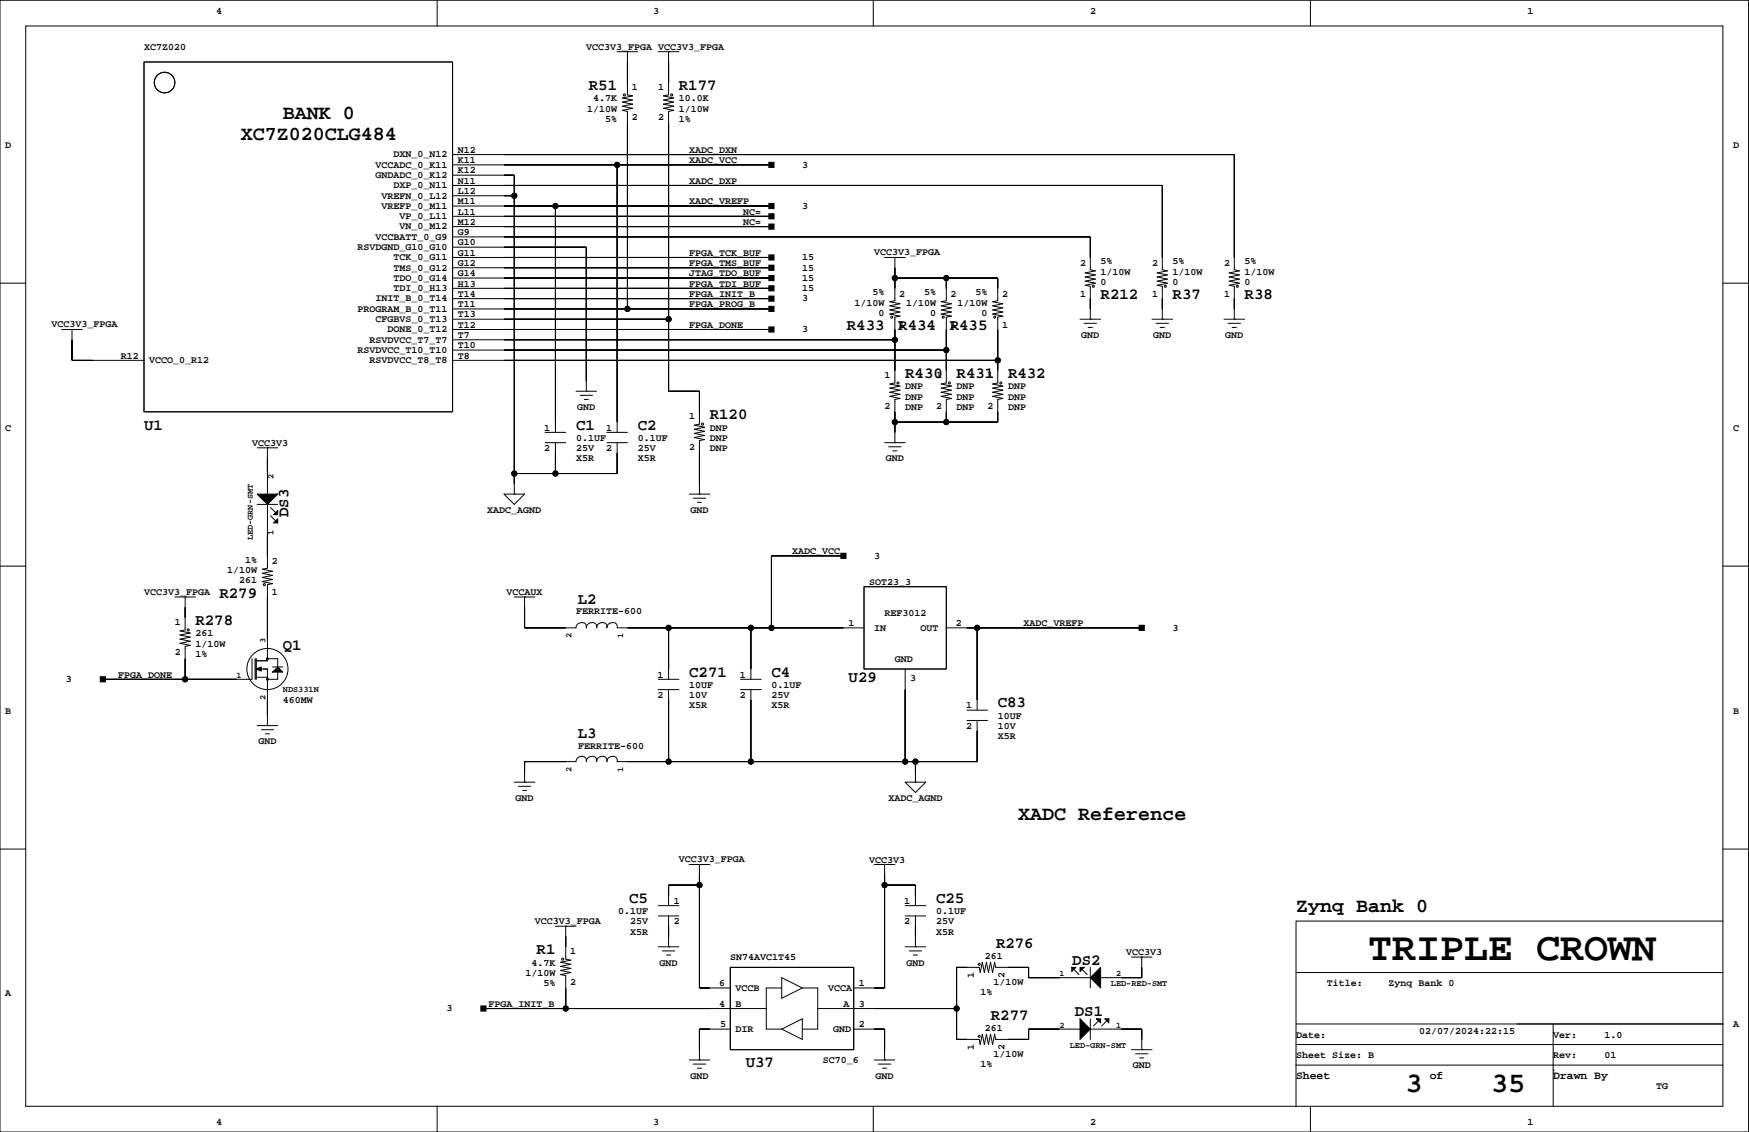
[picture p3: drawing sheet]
<svg xmlns="http://www.w3.org/2000/svg" width="432mm" height="279mm" viewBox="0 0 432 279" stroke-linecap="round" stroke-linejoin="round" font-family="sans-serif">
<g fill="none" stroke="#000" stroke-width=".25">
<path d="M0 .1h431.7v279.3h-431.7zM6.3 6.4h419.1v266.7h-419.1zM35.6 15.3h76.1v86.3h-76.1zM107.9 .1v6.3M152.4 12.8h5M154.9 12.8h.1M154.9 12.8v10.6l1.3 .3-2.6 .5 2.6 .5-2.6 .5 2.6 .5-2.6 .5 2.6 .5-2.6 .5 1.3 .3v48.7M162.5 12.8h5.1M165.1 12.8h.1M165.1 12.8v10.6l-1.3 .3 2.5 .5-2.5 .5 2.5 .5-2.5 .5 2.5 .5-2.5 .5 2.5 .5-1.2 .3v69.1h7.6v8.1l-1.3 .2 2.6 .5-2.6 .6 2.6 .5-2.6 .5 2.6 .5-2.6 .5 2.6 .5-1.3 .3v13.2M215.6 .1v6.3M323.5 .1v6.3"/>
<path d="M111.7 38.2h193v28.4l1.3 .3-2.5 .5 2.5 .5-2.5 .5 2.5 .5-2.5 .5 2.5 .5-2.5 .5 1.2 .3v8.1M111.7 45.8h175.3v20.8l1.2 .3-2.5 .5 2.5 .5-2.5 .5 2.5 .5-2.5 .5 2.5 .5-2.5 .5 1.3 .3v8.1M111.7 58.5h157.5v8.1l1.2 .3-2.5 .5 2.5 .5-2.5 .5 2.5 .5-2.5 .5 2.5 .5-2.5 .5 1.3 .3v8.1M111.7 43.2h15.3v78.8M111.7 55.9h78.8M111.7 53.4h78.8M111.7 50.9h78.8M111.7 48.3h15.3M111.7 40.7h78.8M137.1 50.9v55.8M152.4 40.7v66M0 69.9h6.3"/>
<path d="M111.7 61h33v35.6M111.7 78.8h53.4M111.7 76.2h78.8M111.7 73.7h78.8M111.7 71.2h78.8M111.7 68.6h78.8M111.7 66.1h78.8M111.7 63.5h78.8M218.4 63.5h5.1M220.9 63.5h.1M220.9 63.5v10.7l-1.2 .3 2.5 .5-2.5 .5 2.5 .5-2.5 .5 2.5 .5-2.5 .5 2.5 .5-1.3 .3v16.2l-1.2 .3 2.5 .5-2.5 .5 2.5 .5-2.5 .5 2.5 .5-2.5 .5 2.5 .5-1.3 .3v10.7M220.9 68.6h25.4v5.6l-1.2 .3 2.5 .5-2.5 .5 2.5 .5-2.5 .5 2.5 .5-2.5 .5 2.5 .5-1.3 .3v16.2l-1.2 .3 2.5 .5-2.5 .5 2.5 .5-2.5 .5 2.5 .5-2.5 .5 2.5 .5-1.3 .3v5.6h-25.4"/>
<path d="M233.6 68.6v5.6l-1.2 .3 2.5 .5-2.5 .5 2.5 .5-2.5 .5 2.5 .5-2.5 .5 2.5 .5-1.3 .3v16.2l-1.2 .3 2.5 .5-2.5 .5 2.5 .5-2.5 .5 2.5 .5-2.5 .5 2.5 .5-1.3 .3v5.6M266.6 78.8h5.1M267.7 79.8h3M269.2 78.8h.1M284.4 78.8h5.1M285.4 79.8h3.1M287 78.8h.1M302.2 78.8h5.1M303.2 79.8h3.1M304.7 78.8h.1M425.4 69.9h6.3M15.2 81.3h5.1"/>
<path d="M17.8 81.3h.1M17.8 81.3v7.6h17.8M111.7 88.9h134.6M111.7 86.4h121.9M111.7 83.9h109.2M111.7 81.3h78.8M142.2 96.6h5.1M143.2 97.6h3.1M144.2 98.6h1.1M144.7 96.6h.1M268.7 80.8h1M286.4 80.8h1.1"/>
<path d="M304.2 80.8h1M63.5 110.5h5.1M66 110.5h.1M66 110.5v11.5M134.6 109.3h5.1M134.6 106.7h5.1M137.1 109.3v7.6M149.8 109.3h5.1M149.8 106.7h5.1M152.4 109.3v7.6h-25.4M218.4 109.3h5.1M219.4 110.3h3.1"/>
<path d="M220.4 111.3h1M220.9 109.3h.1M0 139.7h6.3M63.5 124.5h5.1M66 124.5v15.7l-1.2 .3 2.5 .5-2.5 .5 2.5 .5-2.5 .5 2.5 .5-2.5 .5 2.5 .5-1.3 .3v18.8h-2.8M66.8 125.3l1.3 1.2M66.8 127.3l1.3 1.3M124.4 122h5.1l-2.5 2.5zM127 122h.1M170.1 122h5.1M171.2 123h3M172.2 124h1"/>
<path d="M172.7 122h.1M208.2 137.2h-17.7v17.8M425.4 139.7h6.3M43.2 147.3h5M45.7 147.3h.1M45.7 147.3v8.2l-1.3 .2 2.6 .5-2.6 .5 2.6 .6-2.6 .5 2.6 .5-2.6 .5 2.6 .5-1.3 .2v8.2M127 147.3h5.1M129.5 147.3h.1M129.5 147.3v7.7h12.7a1.27 1.27 0 0 1 1.3-1.4 1.27 1.27 0 0 1 1.2 1.4 1.27 1.27 0 0 1 1.3-1.4 1.27 1.27 0 0 1 1.3 1.4 1.27 1.27 0 0 1 1.3-1.4 1.27 1.27 0 0 1 1.2 1.4 1.27 1.27 0 0 1 1.3-1.4 1.27 1.27 0 0 1 1.3 1.4h60.9M165.1 155v12.7M185.4 155v12.7M213.3 144.8h20.3v20.3h-20.3z"/>
<path d="M233.6 155h48.3M241.2 155v20.3M62.2 162.6v5.1h-36.8M63 162.6v5.1M63.2 162.6v5.1M63.2 167.2h2.8M63.5 179.1h5.1M64.5 165.1h1.5v14M66 179.1h.1M66 162.6h2.6v2M67.3 164.6h2.5M68.6 165.9v1.8h-2.6"/>
<path d="M162.5 167.7h5.1M162.5 170.2h5.1M165.1 170.2v17.8M182.8 167.7h5.1M182.8 170.2h5.1M185.4 170.2v17.8M223.5 165.1v22.9M238.7 177.8h5.1M238.7 175.3h5.1M241.2 177.8v10.2h-88.8a1.11 1.11 0 0 0-.5-1.2 1.11 1.11 0 0 0-1.2 0 1.27 1.27 0 0 0-.9 1.2 1.11 1.11 0 0 0-.4-1.2 1.11 1.11 0 0 0-1.2 0 1.27 1.27 0 0 0-.9 1.2 1.11 1.11 0 0 0-.4-1.2 1.11 1.11 0 0 0-1.3 0 1.27 1.27 0 0 0-.9 1.2 1.11 1.11 0 0 0-.4-1.2 1.11 1.11 0 0 0-1.2 0 1.27 1.27 0 0 0-.9 1.2h-12.7v5.1M64.5 180.1h3M65.5 181.1h1"/>
<path d="M127 193.1h5.1M128 194.1h3M129 195.1h1M129.5 193.1h.1M223.5 193.1h5l-2.5 2.5zM226 193.1h.1M226 188v5.1M0 209.6h6.3M170.1 213.4h5.1M172.7 213.4h.1M172.7 213.4v30.4h7.6M172.7 218.5h-7.6v5"/>
<path d="M215.9 213.4h5M218.4 213.4h.1M218.4 213.4v30.4h-7.6M218.4 218.5h7.6v5M425.4 209.6h6.3M137.1 228.6h5.1M139.7 228.6h.1M139.7 228.6v8.1l1.2 .3-2.5 .5 2.5 .5-2.5 .5 2.5 .5-2.5 .5 2.5 .5-2.5 .5 1.3 .3v8.1M162.5 233.7h5.1M162.5 226.1h5.1M162.5 223.5h5.1M163.5 234.7h3.1"/>
<path d="M164.6 235.7h1M165.1 233.7h.1M165.1 226.1v7.6M180.3 238.8h30.5v20.3h-30.5zM223.5 233.7h5M223.5 226.1h5M223.5 223.5h5M224.5 234.7h3M225.5 235.7h1M226 233.7h.1M226 226.1v7.6M265.1 239.3l1.3 1.2"/>
<path d="M267.1 239.3l1.3 1.2M269.2 238.8v5M279.3 236.2h5.1M281.9 236.2h.1M281.9 236.2v5.1h-10.2M425.4 227.3h-105.4v35.6M119.4 248.9h69.8M180.3 254h-7.6v7.6M193 243.8h-3.8v10.2h3.8M193 241.3l5.1 2.5-5.1 2.6zM193 254l5.1-2.5v5zM198.1 243.8h3.8v10.2h-3.8"/>
<path d="M201.9 248.9h34.3M210.8 254h7.6v7.6M269.2 254h12.7v5.1M269.2 241.3h-15.3v-2.5h-8.1l-.2-1.3-.5 2.5-.6-2.5-.5 2.5-.5-2.5-.5 2.5-.5-2.5-.5 2.5-.2-1.2h-5.6v17.7h5.6l.2 1.3 .5-2.5 .5 2.5 .5-2.5 .5 2.5 .5-2.5 .6 2.5 .5-2.5 .2 1.2h8.1v-2.5h12.7M269.2 251.5v5M271.2 252l-1.3 1.2M273.2 252l-1.2 1.2M279.3 259.1h5.1M281.9 259.1h.1M320 257.8h105.4M320 252.7h105.4M320 240h105.4"/>
<path d="M383.5 252.7v20.4M107.9 273.1v6.3M170.1 261.6h5.1M171.2 262.6h3M172.2 263.7h1M172.7 261.6h.1M215.6 273.1v6.3M215.9 261.6h5M216.9 262.6h3M217.9 263.7h1M218.4 261.6h.1M280.4 260.1h3"/>
<path d="M281.4 261.1h1M320 262.9v10.2M320 262.9h105.4M323.5 273.1v6.3M383.5 264.2h.1"/>
<circle cx="40.6" cy="20.4" r="2.54"/>
<circle cx="154.1" cy="23.4" r=".25"/>
<circle cx="165.8" cy="23.4" r=".25"/>
<circle cx="127" cy="48.3" r=".63"/>
<circle cx="137.1" cy="50.9" r=".63"/>
<circle cx="152.4" cy="40.7" r=".63"/>
<circle cx="154.9" cy="76.2" r=".63"/>
<circle cx="165.1" cy="78.8" r=".63"/>
<circle cx="220.2" cy="78.3" r=".25"/>
<circle cx="220.9" cy="68.6" r=".63"/>
<circle cx="232.9" cy="78.3" r=".25"/>
<circle cx="233.6" cy="68.6" r=".63"/>
<circle cx="245.6" cy="78.3" r=".25"/>
<circle cx="269.9" cy="70.7" r=".25"/>
<circle cx="287.7" cy="70.7" r=".25"/>
<circle cx="305.5" cy="70.7" r=".25"/>
<circle cx="220.9" cy="83.9" r=".63"/>
<circle cx="221.7" cy="94.5" r=".25"/>
<circle cx="233.6" cy="86.4" r=".63"/>
<circle cx="234.4" cy="94.5" r=".25"/>
<circle cx="246.3" cy="88.9" r=".63"/>
<circle cx="247.1" cy="94.5" r=".25"/>
<circle cx="127" cy="116.9" r=".63"/>
<circle cx="137.1" cy="116.9" r=".63"/>
<circle cx="173.4" cy="104.7" r=".25"/>
<circle cx="220.9" cy="104.2" r=".63"/>
<circle cx="233.6" cy="104.2" r=".63"/>
<circle cx="46.5" cy="155.5" r=".25"/>
<circle cx="65.3" cy="144.3" r=".25"/>
<circle cx="165.1" cy="155" r=".63"/>
<circle cx="185.4" cy="155" r=".63"/>
<circle cx="190.5" cy="155" r=".63"/>
<circle cx="241.2" cy="155" r=".63"/>
<circle cx="45.7" cy="167.7" r=".63"/>
<circle cx="66" cy="165.1" r="5.1"/>
<circle cx="66" cy="167.7" r=".25"/>
<circle cx="66" cy="162.6" r=".25"/>
<circle cx="165.1" cy="188" r=".63"/>
<circle cx="185.4" cy="188" r=".63"/>
<circle cx="223.5" cy="188" r=".63"/>
<circle cx="226" cy="188" r=".63"/>
<circle cx="172.7" cy="218.5" r=".63"/>
<circle cx="218.4" cy="218.5" r=".63"/>
<circle cx="138.9" cy="236.7" r=".25"/>
<circle cx="241.8" cy="238" r=".25"/>
<circle cx="139.7" cy="248.9" r=".63"/>
<circle cx="236.2" cy="248.9" r=".63"/>
<circle cx="241.8" cy="255.8" r=".25"/>
</g>
<g fill="#000" stroke="#000" stroke-width=".25">
<path d="M154.9 15.3v5.1z" fill-rule="evenodd"/>
<path d="M165.1 15.3v5.1z" fill-rule="evenodd"/>
<path d="M154.9 30.5v45.7z" fill-rule="evenodd"/>
<path d="M165.1 30.5v48.3z" fill-rule="evenodd"/>
<path d="M304.7 38.2v25.3z" fill-rule="evenodd"/>
<path d="M124.4 38.2h180.3z" fill-rule="evenodd"/>
<path d="M124.4 43.2h2.6z" fill-rule="evenodd"/>
<path d="M127 43.2v5.1z" fill-rule="evenodd"/>
<path d="M124.4 48.3h2.6z" fill-rule="evenodd"/>
<path d="M127 48.3v68.6z" fill-rule="evenodd"/>
<path d="M124.4 50.9h12.7z" fill-rule="evenodd"/>
<path d="M137.1 50.9v53.3z" fill-rule="evenodd"/>
<path d="M124.4 40.7h28z" fill-rule="evenodd"/>
<path d="M152.4 40.7v63.5z" fill-rule="evenodd"/>
<path d="M189.8 50.2h1.3v1.3h-1.3z" fill-rule="evenodd"/>
<path d="M189.8 40.1h1.3v1.2h-1.3z" fill-rule="evenodd"/>
<path d="M189.8 52.8h1.3v1.2h-1.3z" fill-rule="evenodd"/>
<path d="M189.8 55.3h1.3v1.3h-1.3z" fill-rule="evenodd"/>
<path d="M137.1 50.9h53.4z" fill-rule="evenodd"/>
<path d="M152.4 40.7h38.1z" fill-rule="evenodd"/>
<path d="M124.4 53.4h66.1z" fill-rule="evenodd"/>
<path d="M124.4 55.9h66.1z" fill-rule="evenodd"/>
<path d="M124.4 58.5h144.8z" fill-rule="evenodd"/>
<path d="M269.2 58.5v5z" fill-rule="evenodd"/>
<path d="M287 45.8v17.7z" fill-rule="evenodd"/>
<path d="M124.4 45.8h162.6z" fill-rule="evenodd"/>
<path d="M124.4 61h20.3z" fill-rule="evenodd"/>
<path d="M144.7 61v33z" fill-rule="evenodd"/>
<path d="M124.4 76.2h30.5z" fill-rule="evenodd"/>
<path d="M124.4 78.8h40.7z" fill-rule="evenodd"/>
<path d="M165.1 78.8v17.8z" fill-rule="evenodd"/>
<path d="M189.8 68h1.3v1.3h-1.3z" fill-rule="evenodd"/>
<path d="M189.8 70.5h1.3v1.3h-1.3z" fill-rule="evenodd"/>
<path d="M189.8 65.5h1.3v1.2h-1.3z" fill-rule="evenodd"/>
<path d="M189.8 62.9h1.3v1.3h-1.3z" fill-rule="evenodd"/>
<path d="M189.8 73.1h1.3v1.2h-1.3z" fill-rule="evenodd"/>
<path d="M189.8 75.6h1.3v1.3h-1.3z" fill-rule="evenodd"/>
<path d="M124.4 68.6h66.1z" fill-rule="evenodd"/>
<path d="M124.4 71.2h66.1z" fill-rule="evenodd"/>
<path d="M124.4 66.1h66.1z" fill-rule="evenodd"/>
<path d="M124.4 63.5h66.1z" fill-rule="evenodd"/>
<path d="M124.4 73.7h66.1z" fill-rule="evenodd"/>
<path d="M154.9 76.2h35.6z" fill-rule="evenodd"/>
<path d="M220.9 66.1v2.5z" fill-rule="evenodd"/>
<path d="M220.9 68.6v2.6z" fill-rule="evenodd"/>
<path d="M233.6 68.6v2.6z" fill-rule="evenodd"/>
<path d="M220.9 68.6h12.7z" fill-rule="evenodd"/>
<path d="M246.3 68.6v2.6z" fill-rule="evenodd"/>
<path d="M233.6 68.6h12.7z" fill-rule="evenodd"/>
<path d="M269.2 73.7v2.5z" fill-rule="evenodd"/>
<path d="M287 73.7v2.5z" fill-rule="evenodd"/>
<path d="M304.7 73.7v2.5z" fill-rule="evenodd"/>
<path d="M17.8 83.9v5z" fill-rule="evenodd"/>
<path d="M17.8 88.9h5.1z" fill-rule="evenodd"/>
<path d="M172.7 96.6v5z" fill-rule="evenodd"/>
<path d="M165.1 96.6h7.6z" fill-rule="evenodd"/>
<path d="M189.8 80.7h1.3v1.3h-1.3z" fill-rule="evenodd"/>
<path d="M124.4 81.3h66.1z" fill-rule="evenodd"/>
<path d="M220.9 83.9v7.6z" fill-rule="evenodd"/>
<path d="M220.9 81.3v2.6z" fill-rule="evenodd"/>
<path d="M124.4 83.9h96.5z" fill-rule="evenodd"/>
<path d="M233.6 86.4v5.1z" fill-rule="evenodd"/>
<path d="M233.6 81.3v5.1z" fill-rule="evenodd"/>
<path d="M124.4 86.4h109.2z" fill-rule="evenodd"/>
<path d="M246.3 88.9v2.6z" fill-rule="evenodd"/>
<path d="M246.3 81.3v7.6z" fill-rule="evenodd"/>
<path d="M124.4 88.9h121.9z" fill-rule="evenodd"/>
<path d="M66 113.1v3.8z" fill-rule="evenodd"/>
<path d="M127 116.9v2.5z" fill-rule="evenodd"/>
<path d="M127 116.9h10.1z" fill-rule="evenodd"/>
<path d="M137.1 111.8v5.1z" fill-rule="evenodd"/>
<path d="M152.4 111.8v5.1z" fill-rule="evenodd"/>
<path d="M137.1 116.9h15.3z" fill-rule="evenodd"/>
<path d="M172.7 111.8v7.6z" fill-rule="evenodd"/>
<path d="M220.9 104.2v2.5z" fill-rule="evenodd"/>
<path d="M220.9 101.6v2.6z" fill-rule="evenodd"/>
<path d="M220.9 104.2h12.7z" fill-rule="evenodd"/>
<path d="M233.6 101.6v2.6z" fill-rule="evenodd"/>
<path d="M233.6 104.2h12.7z" fill-rule="evenodd"/>
<path d="M246.3 101.6v2.6z" fill-rule="evenodd"/>
<path d="M66 132.1v5.1z" fill-rule="evenodd"/>
<path d="M63.5 122h5.1l-2.6 2.5z" fill-rule="evenodd"/>
<path d="M67.5 127l1.1-1v1z" fill-rule="evenodd"/>
<path d="M67.5 129.1l1.1-1v1z" fill-rule="evenodd"/>
<path d="M190.5 137.2v17.8z" fill-rule="evenodd"/>
<path d="M207.6 136.6h1.3v1.2h-1.3z" fill-rule="evenodd"/>
<path d="M190.5 137.2h17.7z" fill-rule="evenodd"/>
<path d="M45.7 149.9v2.5z" fill-rule="evenodd"/>
<path d="M66 147.3v10.2z" fill-rule="evenodd"/>
<path d="M129.5 149.9v5.1z" fill-rule="evenodd"/>
<path d="M129.5 155h10.2z" fill-rule="evenodd"/>
<path d="M165.1 155v10.1z" fill-rule="evenodd"/>
<path d="M154.9 155h10.2z" fill-rule="evenodd"/>
<path d="M185.4 155v10.1z" fill-rule="evenodd"/>
<path d="M165.1 155h20.3z" fill-rule="evenodd"/>
<path d="M185.4 155h5.1z" fill-rule="evenodd"/>
<path d="M190.5 155h17.7z" fill-rule="evenodd"/>
<path d="M238.7 155h2.5z" fill-rule="evenodd"/>
<path d="M241.2 155v17.7z" fill-rule="evenodd"/>
<path d="M281.2 154.3h1.3v1.3h-1.3z" fill-rule="evenodd"/>
<path d="M241.2 155h40.7z" fill-rule="evenodd"/>
<path d="M24.8 167h1.2v1.3h-1.2z" fill-rule="evenodd"/>
<path d="M45.7 162.6v5.1z" fill-rule="evenodd"/>
<path d="M25.4 167.7h20.3z" fill-rule="evenodd"/>
<path d="M45.7 167.7h12.7z" fill-rule="evenodd"/>
<path d="M63.2 165.1l1.3-.5v1z" fill-rule="evenodd"/>
<path d="M66 172.7v3.9z" fill-rule="evenodd"/>
<path d="M68.6 164.6l1.2 1.3h-2.5z" fill-rule="evenodd"/>
<path d="M165.1 172.7v15.3z" fill-rule="evenodd"/>
<path d="M185.4 172.7v15.3z" fill-rule="evenodd"/>
<path d="M223.5 170.2v17.8z" fill-rule="evenodd"/>
<path d="M129.5 188v2.5z" fill-rule="evenodd"/>
<path d="M129.5 188h10.2z" fill-rule="evenodd"/>
<path d="M154.9 188h10.2z" fill-rule="evenodd"/>
<path d="M165.1 188h20.3z" fill-rule="evenodd"/>
<path d="M185.4 188h38.1z" fill-rule="evenodd"/>
<path d="M226 188v2.5z" fill-rule="evenodd"/>
<path d="M223.5 188h2.5z" fill-rule="evenodd"/>
<path d="M226 188h15.2z" fill-rule="evenodd"/>
<path d="M241.2 180.4v7.6z" fill-rule="evenodd"/>
<path d="M165.1 218.5v2.5z" fill-rule="evenodd"/>
<path d="M172.7 215.9v2.6z" fill-rule="evenodd"/>
<path d="M165.1 218.5h7.6z" fill-rule="evenodd"/>
<path d="M172.7 218.5v25.3z" fill-rule="evenodd"/>
<path d="M218.4 215.9v2.6z" fill-rule="evenodd"/>
<path d="M218.4 218.5v25.3z" fill-rule="evenodd"/>
<path d="M218.4 218.5h7.6z" fill-rule="evenodd"/>
<path d="M226 218.5v2.5z" fill-rule="evenodd"/>
<path d="M139.7 231.2v2.5z" fill-rule="evenodd"/>
<path d="M165.1 228.6v2.6z" fill-rule="evenodd"/>
<path d="M226 228.6v2.6z" fill-rule="evenodd"/>
<path d="M236.2 238.8v10.1z" fill-rule="evenodd"/>
<path d="M236.2 238.8h2.5z" fill-rule="evenodd"/>
<path d="M253.9 238.8v2.5z" fill-rule="evenodd"/>
<path d="M248.9 238.8h5z" fill-rule="evenodd"/>
<path d="M264.6 238.8h1l-1 1z" fill-rule="evenodd"/>
<path d="M266.6 238.8h1.1l-1.1 1z" fill-rule="evenodd"/>
<path d="M271.7 238.8v5l-2.5-2.5z" fill-rule="evenodd"/>
<path d="M281.9 238.8v2.5z" fill-rule="evenodd"/>
<path d="M118.7 248.3h1.3v1.3h-1.3z" fill-rule="evenodd"/>
<path d="M139.7 243.8v5.1z" fill-rule="evenodd"/>
<path d="M119.4 248.9h20.3z" fill-rule="evenodd"/>
<path d="M172.7 254v5.1z" fill-rule="evenodd"/>
<path d="M172.7 254h2.5z" fill-rule="evenodd"/>
<path d="M139.7 248.9h35.5z" fill-rule="evenodd"/>
<path d="M172.7 243.8h2.5z" fill-rule="evenodd"/>
<path d="M218.4 254v5.1z" fill-rule="evenodd"/>
<path d="M215.9 254h2.5z" fill-rule="evenodd"/>
<path d="M215.9 243.8h2.5z" fill-rule="evenodd"/>
<path d="M215.9 248.9h20.3z" fill-rule="evenodd"/>
<path d="M236.2 248.9v7.6z" fill-rule="evenodd"/>
<path d="M236.2 256.5h2.5z" fill-rule="evenodd"/>
<path d="M253.9 254v2.5z" fill-rule="evenodd"/>
<path d="M248.9 256.5h5z" fill-rule="evenodd"/>
<path d="M253.9 241.3h7.7z" fill-rule="evenodd"/>
<path d="M253.9 254h7.7z" fill-rule="evenodd"/>
<path d="M266.6 251.5l2.6 2.5-2.6 2.5z" fill-rule="evenodd"/>
<path d="M270.7 251.5h1v1z" fill-rule="evenodd"/>
<path d="M272.7 251.5h1v1z" fill-rule="evenodd"/>
<path d="M276.8 254h5.1z" fill-rule="evenodd"/>
<path d="M281.9 254v2.5z" fill-rule="evenodd"/>
<path d="M276.8 241.3h5.1z" fill-rule="evenodd"/>
<circle cx="127" cy="48.3" r=".63"/>
<circle cx="137.1" cy="50.9" r=".63"/>
<circle cx="152.4" cy="40.7" r=".63"/>
<circle cx="154.9" cy="76.2" r=".63"/>
<circle cx="165.1" cy="78.8" r=".63"/>
<circle cx="220.9" cy="68.6" r=".63"/>
<circle cx="233.6" cy="68.6" r=".63"/>
<circle cx="220.9" cy="83.9" r=".63"/>
<circle cx="233.6" cy="86.4" r=".63"/>
<circle cx="246.3" cy="88.9" r=".63"/>
<circle cx="127" cy="116.9" r=".63"/>
<circle cx="137.1" cy="116.9" r=".63"/>
<circle cx="220.9" cy="104.2" r=".63"/>
<circle cx="233.6" cy="104.2" r=".63"/>
<circle cx="165.1" cy="155" r=".63"/>
<circle cx="185.4" cy="155" r=".63"/>
<circle cx="190.5" cy="155" r=".63"/>
<circle cx="241.2" cy="155" r=".63"/>
<circle cx="45.7" cy="167.7" r=".63"/>
<circle cx="165.1" cy="188" r=".63"/>
<circle cx="185.4" cy="188" r=".63"/>
<circle cx="223.5" cy="188" r=".63"/>
<circle cx="226" cy="188" r=".63"/>
<circle cx="172.7" cy="218.5" r=".63"/>
<circle cx="218.4" cy="218.5" r=".63"/>
<circle cx="139.7" cy="248.9" r=".63"/>
<circle cx="236.2" cy="248.9" r=".63"/>
</g>
<text font-size="9.9" x="337.7" y="237">TRIPLE CROWN</text>
<g font-size="7.1">
<text x="347" y="269.5">3</text>
<text x="368.1" y="269.5">35</text>
</g>
<g font-size="4.9">
<text x="69.8" y="29.4">BANK 0</text>
<text x="59.5" y="34.5">XC7Z020CLG484</text>
<text x="251.4" y="202.3">XADC Reference</text>
<text x="320" y="225.2">Zynq Bank 0</text>
</g>
<g font-size="3.9">
<text x="145.4" y="22.2">R51</text>
<text x="167.6" y="22.2">R177</text>
<text x="271.7" y="73.9">R212</text>
<text x="289.5" y="73.9">R37</text>
<text x="307.3" y="73.9">R38</text>
<text x="209.1" y="81.5">R433</text>
<text x="221.8" y="81.5">R434</text>
<text x="234.5" y="81.5">R435</text>
<text x="223.5" y="93.3">R430</text>
<text x="236.2" y="93.3">R431</text>
<text x="248.9" y="93.3">R432</text>
<text x="35.6" y="106">U1</text>
<text x="142.2" y="106">C1</text>
<text x="157.4" y="106">C2</text>
<text x="175.2" y="103.5">R120</text>
<text x="71.2" y="127.7" transform="rotate(-90 71.2 127.7)">DS3</text>
<text x="54.2" y="147.5">R279</text>
<text x="142.6" y="149.2">L2</text>
<text x="48.2" y="154.3">R278</text>
<text x="69.8" y="160.4">Q1</text>
<text x="170.1" y="167">C271</text>
<text x="190.5" y="167">C4</text>
<text x="209.5" y="168.2">U29</text>
<text x="246.3" y="174.6">C83</text>
<text x="142.6" y="182.2">L3</text>
<text x="155.3" y="222.8">C5</text>
<text x="231.1" y="222.8">C25</text>
<text x="245.9" y="233.9">R276</text>
<text x="132.5" y="235.5">R1</text>
<text x="264.7" y="238.1">DS2</text>
<text x="244.6" y="251.6">R277</text>
<text x="265.4" y="250.8">DS1</text>
<text x="184.1" y="263.5">U37</text>
</g>
<g font-size="2.8">
<text x="320" y="266.2">Sheet</text>
<text x="353" y="266.2">of</text>
<text x="383.5" y="266.2">Drawn By</text>
</g>
<g font-size="2.5">
<text x="53.3" y="3.4">4</text>
<text x="161.3" y="3.4">3</text>
<text x="269.2" y="3.4">2</text>
<text x="377.1" y="3.4">1</text>
<text x="35.6" y="12.3">XC7Z020</text>
<text x="144.7" y="12.3">VCC3V3_FPGA VCC3V3_FPGA</text>
<text x="156" y="22.1">1</text>
<text x="162.5" y="22.1">1</text>
<text x="145" y="27.6">1/10W</text>
<text x="146.4" y="25">4.7K</text>
<text x="156" y="29.7">2</text>
<text x="162.5" y="29.7">2</text>
<text x="167.6" y="27.6">1/10W</text>
<text x="167.6" y="25">10.0K</text>
<text x="149.4" y="30.1">5%</text>
<text x="167.6" y="30.1">1%</text>
<text x="1.3" y="36.4">D</text>
<text x="92.7" y="41.4">VCCADC_0_K11</text>
<text x="97.1" y="38.8">DXN_0_N12</text>
<text x="113" y="37.7">N12</text>
<text x="113" y="40.3">K11</text>
<text x="170.1" y="40.3">XADC_VCC</text>
<text x="170.1" y="37.7">XADC_DXN</text>
<text x="198.1" y="41.4">3</text>
<text x="427.9" y="36.4">D</text>
<text x="92.7" y="43.9">GNDADC_0_K12</text>
<text x="97.1" y="46.5">DXP_0_N11</text>
<text x="113" y="45.3">N11</text>
<text x="113" y="47.9">L12</text>
<text x="113" y="42.8">K12</text>
<text x="170.1" y="45.3">XADC_DXP</text>
<text x="94.2" y="51.5">VREFP_0_M11</text>
<text x="94.2" y="49">VREFN_0_L12</text>
<text x="113" y="50.4">M11</text>
<text x="113" y="53">L11</text>
<text x="170.1" y="50.4">XADC_VREFP</text>
<text x="183.5" y="53">NC=</text>
<text x="198.1" y="51.5">3</text>
<text x="92.7" y="59.2">VCCBATT_0_G9</text>
<text x="98.6" y="56.6">VN_0_M12</text>
<text x="98.6" y="54.1">VP_0_L11</text>
<text x="113" y="55.5">M12</text>
<text x="113" y="58">G9</text>
<text x="183.5" y="55.5">NC=</text>
<text x="88.2" y="61.7">RSVDGND_G10_G10</text>
<text x="97.1" y="64.2">TCK_0_G11</text>
<text x="113" y="63.1">G11</text>
<text x="113" y="65.6">G12</text>
<text x="113" y="60.6">G10</text>
<text x="170.1" y="65.6">FPGA_TMS_BUF</text>
<text x="170.1" y="63.1">FPGA_TCK_BUF</text>
<text x="198.1" y="64.2">15</text>
<text x="215.9" y="62.9">VCC3V3_FPGA</text>
<text x="266.6" y="65.6">2</text>
<text x="271.7" y="65.3">5%</text>
<text x="284.4" y="65.6">2</text>
<text x="289.5" y="65.3">5%</text>
<text x="302.2" y="65.6">2</text>
<text x="307.3" y="65.3">5%</text>
<text x="97.1" y="71.9">TDI_0_H13</text>
<text x="97.1" y="69.3">TDO_0_G14</text>
<text x="97.1" y="66.8">TMS_0_G12</text>
<text x="113" y="68.2">G14</text>
<text x="113" y="70.7">H13</text>
<text x="170.1" y="68.2">JTAG_TDO_BUF</text>
<text x="170.1" y="70.7">FPGA_TDI_BUF</text>
<text x="198.1" y="69.3">15</text>
<text x="198.1" y="71.9">15</text>
<text x="198.1" y="66.8">15</text>
<text x="271.7" y="67.8">1/10W</text>
<text x="271.7" y="70.4">0</text>
<text x="289.5" y="70.4">0</text>
<text x="289.5" y="67.8">1/10W</text>
<text x="307.3" y="70.4">0</text>
<text x="307.3" y="67.8">1/10W</text>
<text x="88.2" y="76.9">PROGRAM_B_0_T11</text>
<text x="92.7" y="74.4">INIT_B_0_T14</text>
<text x="113" y="75.8">T11</text>
<text x="113" y="73.3">T14</text>
<text x="170.1" y="73.3">FPGA_INIT_B</text>
<text x="170.1" y="75.8">FPGA_PROG_B</text>
<text x="198.1" y="74.4">3</text>
<text x="211" y="75.4">1/10W</text>
<text x="215.4" y="72.9">5%</text>
<text x="216.9" y="78">0</text>
<text x="222" y="73.3">2</text>
<text x="223.7" y="75.4">1/10W</text>
<text x="228.1" y="72.9">5%</text>
<text x="229.6" y="78">0</text>
<text x="234.7" y="73.3">2</text>
<text x="236.4" y="75.4">1/10W</text>
<text x="240.8" y="72.9">5%</text>
<text x="242.3" y="78">0</text>
<text x="247.4" y="73.3">2</text>
<text x="266.6" y="73.3">1</text>
<text x="284.4" y="73.3">1</text>
<text x="302.2" y="73.3">1</text>
<text x="12.7" y="80.6">VCC3V3_FPGA</text>
<text x="92.7" y="79.5">CFGBVS_0_T13</text>
<text x="95.6" y="82">DONE_0_T12</text>
<text x="113" y="80.9">T12</text>
<text x="113" y="78.3">T13</text>
<text x="113" y="83.4">T7</text>
<text x="170.1" y="80.9">FPGA_DONE</text>
<text x="198.1" y="82">3</text>
<text x="222" y="80.9">1</text>
<text x="234.7" y="80.9">1</text>
<text x="247.4" y="80.9">1</text>
<text x="267" y="83.4">GND</text>
<text x="284.7" y="83.4">GND</text>
<text x="302.5" y="83.4">GND</text>
<text x="29.8" y="88.5">R12</text>
<text x="36.8" y="89.6">VCCO_0_R12</text>
<text x="88.2" y="87.1">RSVDVCC_T10_T10</text>
<text x="91.2" y="89.6">RSVDVCC_T8_T8</text>
<text x="91.2" y="84.6">RSVDVCC_T7_T7</text>
<text x="113" y="88.5">T8</text>
<text x="113" y="86">T10</text>
<text x="218.4" y="93.2">1</text>
<text x="231.1" y="93.2">1</text>
<text x="243.8" y="93.2">1</text>
<text x="142.5" y="101.2">GND</text>
<text x="218.4" y="100.8">2</text>
<text x="223.5" y="98.7">DNP</text>
<text x="223.5" y="96.1">DNP</text>
<text x="223.5" y="101.2">DNP</text>
<text x="231.1" y="100.8">2</text>
<text x="236.2" y="98.7">DNP</text>
<text x="236.2" y="96.1">DNP</text>
<text x="236.2" y="101.2">DNP</text>
<text x="243.8" y="100.8">2</text>
<text x="248.9" y="101.2">DNP</text>
<text x="248.9" y="98.7">DNP</text>
<text x="248.9" y="96.1">DNP</text>
<text x="1.3" y="106.3">C</text>
<text x="134.4" y="106.3">1</text>
<text x="149.6" y="106.3">1</text>
<text x="170.1" y="103.4">1</text>
<text x="175.2" y="106.3">DNP</text>
<text x="427.9" y="106.3">C</text>
<text x="62.2" y="110.1">VCC3V3</text>
<text x="134.4" y="111.4">2</text>
<text x="142.2" y="108.8">0.1UF</text>
<text x="142.2" y="113.9">X5R</text>
<text x="142.2" y="111.4">25V</text>
<text x="149.6" y="111.4">2</text>
<text x="157.4" y="108.8">0.1UF</text>
<text x="157.4" y="113.9">X5R</text>
<text x="157.4" y="111.4">25V</text>
<text x="170.1" y="111">2</text>
<text x="175.2" y="108.8">DNP</text>
<text x="175.2" y="111.4">DNP</text>
<text x="218.7" y="113.9">GND</text>
<text x="120.3" y="126.6">XADC_AGND</text>
<text x="170.5" y="126.6">GND</text>
<text x="195.5" y="136.8">XADC_VCC</text>
<text x="215.9" y="137.9">3</text>
<text x="56.1" y="141.5">1/10W</text>
<text x="59" y="144">261</text>
<text x="60.5" y="138.9">1%</text>
<text x="67.1" y="139.3">2</text>
<text x="35.6" y="146.9">VCC3V3_FPGA</text>
<text x="67.1" y="146.9">1</text>
<text x="125.1" y="146.9">VCCAUX</text>
<text x="214.6" y="144.4">SOT23_3</text>
<text x="43.2" y="154.2">1</text>
<text x="142.2" y="151.6">FERRITE-600</text>
<text x="209.5" y="154.5">1</text>
<text x="215.9" y="155.8">IN</text>
<text x="218.4" y="152">REF3012</text>
<text x="227.3" y="155.8">OUT</text>
<text x="236" y="154.5">2</text>
<text x="252.7" y="154.5">XADC_VREFP</text>
<text x="289.5" y="155.7">3</text>
<text x="43.2" y="161.8">2</text>
<text x="48.2" y="159.6">1/10W</text>
<text x="48.2" y="157.1">261</text>
<text x="29.2" y="167.2">FPGA_DONE</text>
<text x="48.2" y="162.1">1%</text>
<text x="162.3" y="167.2">1</text>
<text x="182.6" y="167.2">1</text>
<text x="220.9" y="163.4">GND</text>
<text x="16.3" y="168.4">3</text>
<text x="69.8" y="173.6">460MW</text>
<text x="162.3" y="172.3">2</text>
<text x="170.1" y="172.3">10V</text>
<text x="170.1" y="169.8">10UF</text>
<text x="182.6" y="172.3">2</text>
<text x="190.5" y="169.8">0.1UF</text>
<text x="190.5" y="172.3">25V</text>
<text x="224.7" y="168.1">3</text>
<text x="1.3" y="176.1">B</text>
<text x="170.1" y="174.8">X5R</text>
<text x="190.5" y="174.8">X5R</text>
<text x="238.5" y="179.9">2</text>
<text x="238.5" y="174.8">1</text>
<text x="246.3" y="179.9">10V</text>
<text x="246.3" y="177.4">10UF</text>
<text x="427.9" y="176.1">B</text>
<text x="63.8" y="183.7">GND</text>
<text x="142.7" y="184.9">FERRITE-600</text>
<text x="246.3" y="182.5">X5R</text>
<text x="127.3" y="197.7">GND</text>
<text x="219.3" y="197.7">XADC_AGND</text>
<text x="167.6" y="212.7">VCC3V3_FPGA</text>
<text x="214.6" y="212.9">VCC3V3</text>
<text x="152.6" y="225.6">0.1UF</text>
<text x="166.3" y="223.1">1</text>
<text x="223.3" y="223.1">1</text>
<text x="231.1" y="225.6">0.1UF</text>
<text x="132" y="228.2">VCC3V3_FPGA</text>
<text x="155.5" y="230.7">X5R</text>
<text x="155.5" y="228.2">25V</text>
<text x="166.3" y="228.2">2</text>
<text x="223.3" y="228.2">2</text>
<text x="231.1" y="230.7">X5R</text>
<text x="231.1" y="228.2">25V</text>
<text x="131.2" y="238.3">4.7K</text>
<text x="140.7" y="235.4">1</text>
<text x="162.8" y="238.3">GND</text>
<text x="180.3" y="237.1">SN74AVC1T45</text>
<text x="223.8" y="238.3">GND</text>
<text x="243.1" y="236.7">261</text>
<text x="278.1" y="235.8">VCC3V3</text>
<text x="1.3" y="245.9">A</text>
<text x="129.7" y="240.9">1/10W</text>
<text x="134.2" y="243.4">5%</text>
<text x="140.7" y="243">2</text>
<text x="177.5" y="243.4">6</text>
<text x="181.6" y="244.7">VCCB</text>
<text x="204.4" y="244.7">VCCA</text>
<text x="212" y="243.4">1</text>
<text x="240.4" y="241.3" transform="rotate(-90 240.4 241.3)">1</text>
<text x="242.1" y="245.6">1%</text>
<text x="245.3" y="243">1/10W</text>
<text x="248" y="241.3" transform="rotate(-90 248 241.3)">2</text>
<text x="327.6" y="243.4">Title:</text>
<text x="342.8" y="243.4">Zynq Bank 0</text>
<text x="110.3" y="249.6">3</text>
<text x="120.6" y="248.5">FPGA_INIT_B</text>
<text x="177.5" y="248.5">4</text>
<text x="181.6" y="248.5">B</text>
<text x="208.2" y="248.5">A</text>
<text x="212" y="248.5">3</text>
<text x="177.8" y="253.6">5</text>
<text x="181.6" y="254.8">DIR</text>
<text x="205.7" y="254.8">GND</text>
<text x="212" y="253.6">2</text>
<text x="243.1" y="254.5">261</text>
<text x="320" y="256.1">Date:</text>
<text x="350.4" y="255.1">02/07/2024:22:15</text>
<text x="383.5" y="256.1">Ver:</text>
<text x="396.1" y="256.1">1.0</text>
<text x="427.9" y="253.6">A</text>
<text x="203.2" y="262.5">SC70_6</text>
<text x="240.4" y="259.1" transform="rotate(-90 240.4 259.1)">1</text>
<text x="242.1" y="263.4">1%</text>
<text x="245.3" y="260.8">1/10W</text>
<text x="248" y="259.1" transform="rotate(-90 248 259.1)">2</text>
<text x="279.7" y="263.7">GND</text>
<text x="320" y="261.2">Sheet Size: B</text>
<text x="383.5" y="261.2">Rev:</text>
<text x="396.1" y="261.2">01</text>
<text x="170.5" y="266.3">GND</text>
<text x="216.2" y="266.3">GND</text>
<text x="408.8" y="268.8">TG</text>
<text x="53.3" y="277.7">4</text>
<text x="161.3" y="277.7">3</text>
<text x="269.2" y="277.7">2</text>
<text x="377.1" y="277.7">1</text>
</g>
<g font-size="2.1">
<text x="67.5" y="118.1" transform="rotate(-90 67.5 118.1)">2</text>
<text x="62.4" y="133.4" transform="rotate(-90 62.4 133.4)">LED-GRN-SMT</text>
<text x="67.5" y="132.1" transform="rotate(-90 67.5 132.1)">1</text>
<text x="65.6" y="158.8" transform="rotate(-90 65.6 158.8)">3</text>
<text x="141.1" y="157.5" transform="rotate(-90 141.1 157.5)">2</text>
<text x="153.8" y="157.5" transform="rotate(-90 153.8 157.5)">1</text>
<text x="58.4" y="167.3">1</text>
<text x="65.6" y="172.7" transform="rotate(-90 65.6 172.7)">2</text>
<text x="69.8" y="170.8">NDS331N</text>
<text x="141.1" y="190.5" transform="rotate(-90 141.1 190.5)">2</text>
<text x="153.8" y="190.5" transform="rotate(-90 153.8 190.5)">1</text>
<text x="261.6" y="240.9">1</text>
<text x="274.3" y="243.5">LED-RED-SMT</text>
<text x="275.5" y="240.9">2</text>
<text x="261.6" y="253.6">2</text>
<text x="275.5" y="253.6">1</text>
<text x="264.1" y="258.7">LED-GRN-SMT</text>
</g>
</svg>
